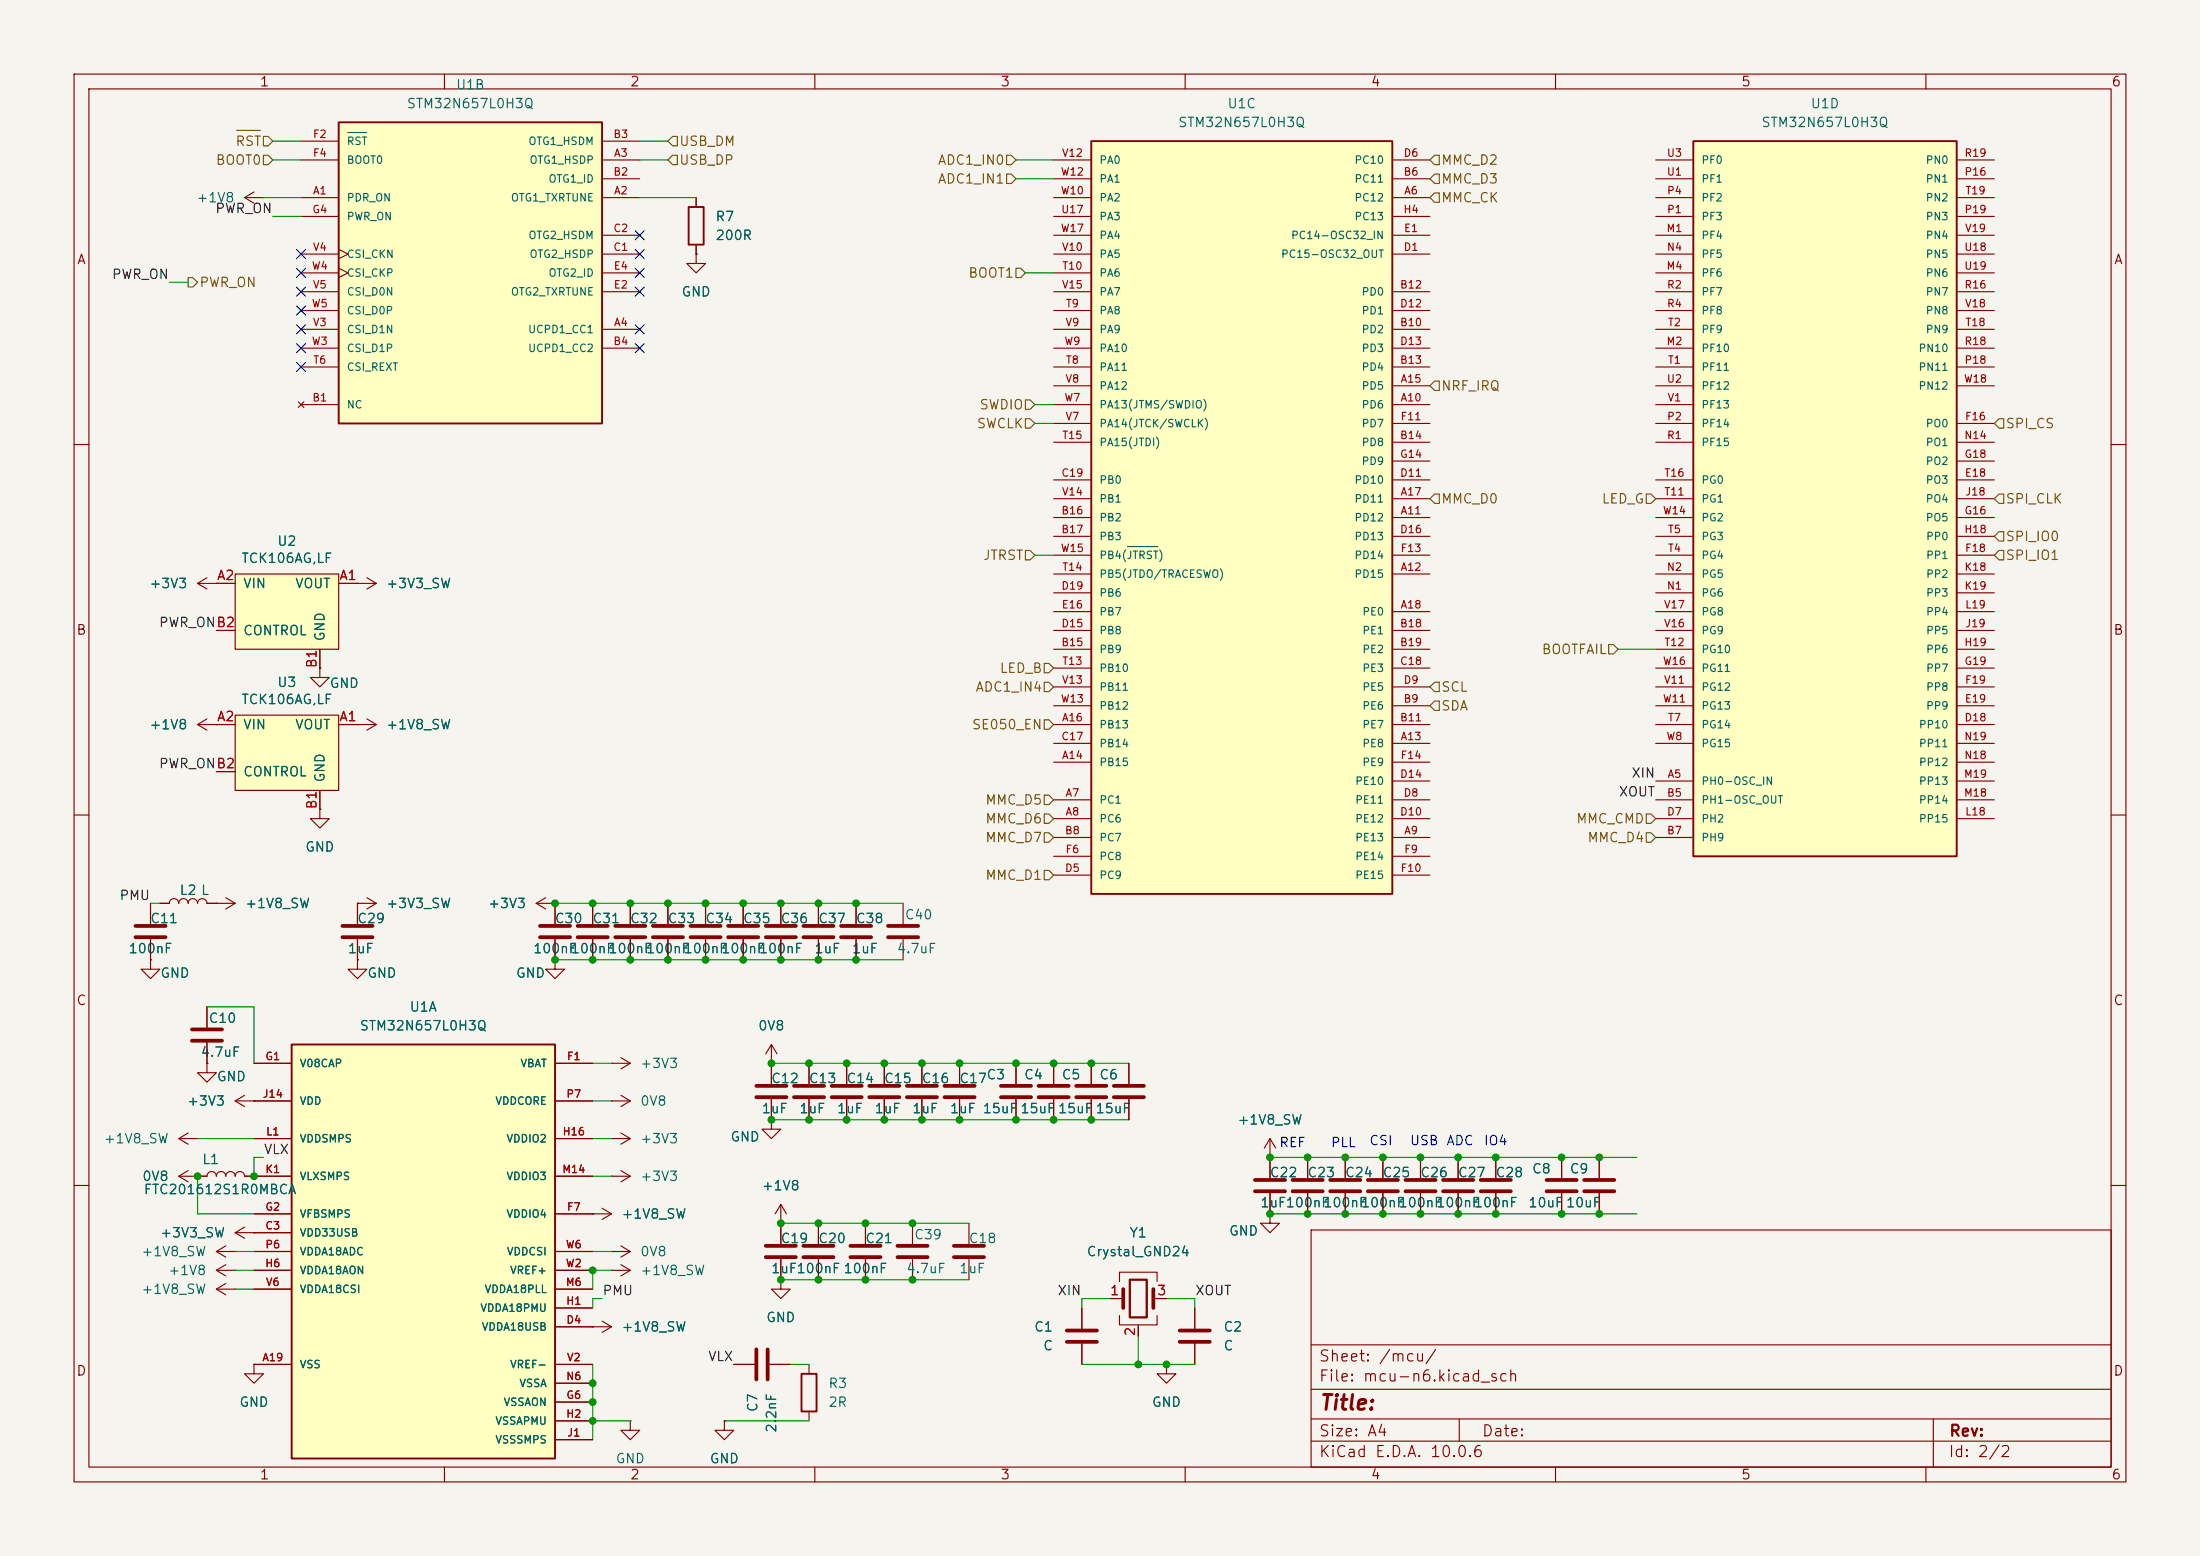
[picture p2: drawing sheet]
<svg xmlns="http://www.w3.org/2000/svg" width="297mm" height="210mm" viewBox="0 0 297 210" stroke-linecap="round" stroke-linejoin="round" font-family="sans-serif">
<path d="M0 0h297v210h-297z" fill="#f5f4ef" stroke="#f5f4ef" stroke-width=".14"/>
<g fill="none" stroke="#840000" stroke-width=".15">
<path d="M10 10h277v190h-277zM12 12h273v186h-273zM60 10v2M110 10v2M160 10v2M210 10v2M260 10v2M10 60h2M285 60h2M10 110h2M285 110h2M10 160h2"/>
<path d="M177 166h108v32h-108zM285 160h2M60 198v2M110 198v2M160 198v2M177 194.5h108M177 191.5h108M177 187.5h108M177 181.5h108M197 191.5v3M210 198v2M260 198v2"/>
<path d="M261 191.5v6.5"/>
</g>
<path d="M39.4 141h35.5v55.9h-35.5z" fill="#ffffc2"/>
<path d="M39.4 141h35.5v55.9h-35.5z" fill="none" stroke="#840000" stroke-width=".25"/>
<g fill="none" stroke="#840000" stroke-width=".15">
<path d="M80 121.9v2.8M80 126.7v2.8M85.1 121.9v2.8M85.1 126.7v2.8M90.2 121.9v2.8M90.2 126.7v2.8M24.1 153.7h2.6M24.1 153.7l1.3 .7M25.4 152.9l-1.3 .8M26.7 153.7h.1M34.3 143.5h5.1M34.3 153.7h5.1"/>
<path d="M34.3 148.6h5.1M34.3 158.8h5.1M74.9 143.5h5.1M74.9 153.7h5.1M74.9 148.6h5.1M74.9 158.8h5.1M82.5 153.7h.1M82.5 153.7h2.6M83.8 152.9l1.3 .8M85.1 153.7l-1.3 .7M215.9 156.2v2.8M34.3 166.4h5.1"/>
<path d="M34.3 163.8h5.1M34.3 171.5h5.1M34.3 174h5.1M34.3 168.9h5.1M74.9 179.1h5.1M74.9 163.8h5.1M74.9 176.5h5.1M74.9 171.5h5.1M74.9 174h5.1M74.9 168.9h5.1M82.5 168.9h.1M82.5 168.9h2.6"/>
<path d="M83.8 168.1l1.3 .8M85.1 168.9l-1.3 .8M215.9 161v2.8M34.3 184.2h5.1M74.9 184.2h5.1M74.9 189.2h5.1M74.9 191.8h5.1M74.9 194.3h5.1M74.9 186.7h5.1"/>
</g>
<path d="M78 125h4M78 126.5h4M83.1 125h4M83.1 126.5h4M88.1 125h4.1M88.1 126.5h4.1M213.9 159.3h4M213.9 160.8h4" fill="none" stroke="#840000" stroke-width=".51"/>
<path d="M228.6 19.1h35.6v96.5h-35.6z" fill="#ffffc2"/>
<path d="M228.6 19.1h35.6v96.5h-35.6zM93 27.9h2v5.1h-2z" fill="none" stroke="#840000" stroke-width=".25"/>
<g fill="none" stroke="#840000" stroke-width=".15">
<path d="M94 34.3v1.3h1.2l-1.2 1.2-1.3-1.2h1.3M94 34.3h.1M94 26.7v1.2M94 33v1.3M223.5 31.8h5.1M223.5 36.8h5.1M223.5 34.3h5.1M223.5 29.2h5.1M223.5 26.7h5.1M223.5 24.1h5.1M223.5 39.4h5.1M223.5 21.6h5.1"/>
<path d="M264.2 31.8h5M264.2 36.8h5M264.2 34.3h5M264.2 29.2h5M264.2 26.7h5M264.2 24.1h5M264.2 39.4h5M264.2 21.6h5M223.5 57.2h5.1M223.5 47h5.1M223.5 59.7h5.1M223.5 49.5h5.1"/>
<path d="M223.5 41.9h5.1M223.5 44.5h5.1M223.5 52.1h5.1M223.5 54.6h5.1M264.2 57.2h5M264.2 47h5M264.2 59.7h5M264.2 49.5h5M264.2 41.9h5M264.2 44.5h5M264.2 52.1h5M223.5 64.8h5.1"/>
<path d="M223.5 74.9h5.1M223.5 69.9h5.1M223.5 72.4h5.1M223.5 67.3h5.1M223.5 77.5h5.1M264.2 64.8h5M264.2 74.9h5M264.2 69.9h5M264.2 62.2h5M264.2 72.4h5M264.2 67.3h5M264.2 77.5h5"/>
<path d="M223.5 97.8h5.1M223.5 95.3h5.1M223.5 92.7h5.1M223.5 90.2h5.1M223.5 87.6h5.1M223.5 85.1h5.1M223.5 80h5.1M223.5 82.6h5.1M264.2 97.8h5M264.2 95.3h5M264.2 92.7h5M264.2 90.2h5"/>
<path d="M264.2 87.6h5M264.2 85.1h5M264.2 80h5M264.2 82.6h5M223.5 105.4h5.1M223.5 108h5.1M223.5 113h5.1M223.5 110.5h5.1M223.5 100.3h5.1M264.2 105.4h5M264.2 108h5M264.2 110.5h5"/>
<path d="M264.2 102.9h5M264.2 100.3h5M21.6 121.9h1.3a.64 .64 0 0 1 .6-.6 .64 .64 0 0 1 .6 .6 .64 .64 0 0 1 .7-.6 .64 .64 0 0 1 .6 .6 .64 .64 0 0 1 .6-.6 .64 .64 0 0 1 .7 .6 .64 .64 0 0 1 .6-.6 .64 .64 0 0 1 .6 .6h1.3M27.9 135.9v2.8M72.4 121.9h2.5M72.4 121.9l1.3 .8M73.7 121.2l-1.3 .7M74.9 121.9h.1M95.2 121.9v2.8M95.2 126.7v2.8M100.3 121.9v2.8M100.3 126.7v2.8"/>
<path d="M105.4 121.9v2.8M105.4 126.7v2.8M110.5 121.9v2.8M110.5 126.7v2.8M115.6 121.9v2.8M115.6 126.7v2.8M24.1 158.8h3.8a.64 .64 0 0 1 .7-.7 .64 .64 0 0 1 .6 .7 .64 .64 0 0 1 .6-.7 .64 .64 0 0 1 .7 .7 .64 .64 0 0 1 .6-.7 .64 .64 0 0 1 .6 .7 .64 .64 0 0 1 .7-.7 .64 .64 0 0 1 .6 .7h1.3M24.1 158.8l1.3 .7M25.4 158l-1.3 .8M26.7 158.8h.1M27.9 143.5v1.3h1.3l-1.3 1.3-1.2-1.3h1.2M27.9 143.5h.1"/>
<path d="M27.9 140.7v2.8M82.5 158.8h.1M82.5 158.8h2.6M83.8 158l1.3 .8M85.1 158.8l-1.3 .7M104.1 143.5h.1M104.1 141v5.3M104.1 148.3v2.8M104.1 141l-.7 1.2M104.1 141l.8 1.2M109.2 143.5v2.8M109.2 148.3v2.8"/>
<path d="M114.3 143.5v2.8M114.3 148.3v2.8M119.4 143.5v2.8M119.4 148.3v2.8M124.5 143.5v2.8M124.5 148.3v2.8M129.5 143.5v2.8M129.5 148.3v2.8M137.2 143.5v2.8M137.2 148.3v2.8M147.3 143.5v2.8M147.3 148.3v2.8"/>
<path d="M152.4 143.5v2.8M152.4 148.3v2.8M201.9 156.2v2.8M210.8 156.2v2.8M31.7 166.4l1.3 .7M31.7 166.4h2.6M33 165.6l-1.3 .8M34.3 166.4h.1M80 163.8h.1M80 179.1h.1M80 163.8h2.5M80 179.1h2.5"/>
<path d="M81.3 163.1l1.2 .7M81.3 178.3l1.2 .8M82.5 163.8l-1.2 .8M82.5 179.1l-1.2 .7M123.2 165.1v2.8M123.2 169.9v2.8M130.8 165.1v2.8M130.8 169.9v2.8M146 176.5v2.8M149.9 175.3h1.7M151.1 173v-1.3h5.1v1.3M151.1 177.5v1.3h5.1v-1.3"/>
<path d="M153.7 178.8v1.5M155.7 175.3h1.8M201.9 161v2.8M210.8 161v2.8M85.1 191.8v1.2h1.3l-1.3 1.3-1.3-1.3h1.3M85.1 191.8h.1M146 181.4v2.8M157.5 184.2v1.2h1.2l-1.2 1.3-1.3-1.3h1.3M157.5 184.2h.1"/>
</g>
<g fill="none" stroke="#840000" stroke-width=".51">
<path d="M25.9 138.9h4.1M93.2 125h4.1M93.2 126.5h4.1M98.3 125h4.1M98.3 126.5h4.1M103.4 125h4M103.4 126.5h4M108.5 125h4M108.5 126.5h4M113.5 125h4.1M113.5 126.5h4.1M25.9 140.5h4.1"/>
<path d="M102.1 146.6h4.1M102.1 148.1h4.1M107.2 146.6h4.1M107.2 148.1h4.1M112.3 146.6h4M112.3 148.1h4M117.3 146.6h4.1M117.3 148.1h4.1M122.4 146.6h4.1M122.4 148.1h4.1M127.5 146.6h4.1M127.5 148.1h4.1"/>
<path d="M135.1 146.6h4.1M135.1 148.1h4.1M145.3 146.6h4.1M145.3 148.1h4.1M150.4 146.6h4M150.4 148.1h4M199.9 159.3h4.1M208.8 159.3h4.1M121.2 168.1h4M121.2 169.7h4M128.8 168.1h4M128.8 169.7h4"/>
<path d="M144 179.6h4.1M151.6 174v2.5M155.7 174v2.5M199.9 160.8h4.1M208.8 160.8h4.1M144 181.1h4.1"/>
</g>
<path d="M152.5 172.7h2.3v5.1h-2.3z" fill="none" stroke="#840000" stroke-width=".3"/>
<path d="M31.7 96.5h14v10.2h-14z" fill="#ffffc2"/>
<g fill="none" stroke="#840000" stroke-width=".15">
<path d="M26.7 78.7l1.2 .8M26.7 78.7h2.5M27.9 78l-1.2 .7M29.2 78.7h.1M26.7 97.8h5M26.7 97.8l1.2 .8M27.9 97l-1.2 .8M29.2 97.8h.1M31.7 96.5h14v10.2h-14zM45.7 97.8h5.1M48.3 97.8h.1M49.5 97l1.3 .8"/>
<path d="M50.8 97.8l-1.3 .8M29.2 104.1h2.5M43.2 109.2v1.3h1.2l-1.2 1.3-1.3-1.3h1.3M43.2 109.2h.1M43.2 106.7v2.5M161.3 176.5v2.8M161.3 181.4v2.8"/>
</g>
<path d="M159.3 179.6h4M159.3 181.1h4" fill="none" stroke="#840000" stroke-width=".51"/>
<path d="M31.7 77.5h14v10.1h-14z" fill="#ffffc2"/>
<g fill="none" stroke="#840000" stroke-width=".15">
<path d="M29.2 78.7h2.5M31.7 77.5h14v10.1h-14zM45.7 78.7h5.1M48.3 78.7h.1M49.5 78l1.3 .7M50.8 78.7l-1.3 .8M29.2 85.1h2.5M43.2 90.2v1.2h1.2l-1.2 1.3-1.3-1.3h1.3M43.2 90.2h.1M43.2 87.6v2.6M74.9 129.5v1.3h-1.2l1.2 1.3 1.3-1.3h-1.3M74.9 129.5h.1"/>
<path d="M74.9 121.9v2.8M74.9 126.7v2.8"/>
</g>
<path d="M72.9 125h4.1M72.9 126.5h4.1" fill="none" stroke="#840000" stroke-width=".51"/>
<path d="M45.7 16.5h35.6v40.7h-35.6z" fill="#ffffc2"/>
<path d="M45.7 16.5h35.6v40.7h-35.6zM108.2 185.4h2v5.1h-2z" fill="none" stroke="#840000" stroke-width=".25"/>
<g fill="none" stroke="#840000" stroke-width=".15">
<path d="M40.6 19.1h5.1M81.3 19.1h5.1M33 26.7h2.6M33 26.7l1.3 .7M34.3 25.9l-1.3 .8M35.6 26.7h.1M40.6 26.7h5.1M40.6 21.6h5.1M40.6 34.3h5.1M40.6 39.4h5.1M40.6 36.8h5.1M40.6 29.2h5.1"/>
<path d="M45.7 33.7l1.3 .6-1.3 .6M45.7 36.2l1.3 .6-1.3 .7M81.3 26.7h5.1M81.3 21.6h5.1M81.3 24.1h5.1M81.3 34.3h5.1M81.3 31.8h5.1M81.3 39.4h5.1M81.3 36.8h5.1M40.3 54.2l.7 .8M40.6 44.5h5.1M40.6 54.6h5.1"/>
<path d="M40.6 47h5.1M40.6 49.5h5.1M40.6 41.9h5.1M41 54.2l-.7 .8M81.3 44.5h5.1M81.3 47h5.1M20.3 129.5v1.3h1.3l-1.3 1.3-1.3-1.3h1.3M20.3 129.5h.1M20.3 121.9v2.8M20.3 126.7v2.8M29.2 121.9h.1M29.2 121.9h2.5"/>
<path d="M30.5 121.2l1.2 .7M31.7 121.9l-1.2 .8M48.3 129.5v1.3h1.2l-1.2 1.3-1.3-1.3h1.3M48.3 129.5h.1M48.3 121.9h.1M48.3 121.9h2.5M48.3 121.9v2.8M48.3 126.7v2.8M49.5 121.2l1.3 .7M50.8 121.9l-1.3 .8M121.9 121.9v2.8M121.9 126.7v2.8"/>
<path d="M31.7 148.6h2.6M31.7 148.6l1.3 .8M33 147.8l-1.3 .8M34.3 148.6h.1M82.5 143.5h.1M82.5 148.6h.1M82.5 143.5h2.6M82.5 148.6h2.6M83.8 142.7l1.3 .8M83.8 147.8l1.3 .8M85.1 143.5l-1.3 .8M85.1 148.6l-1.3 .8"/>
<path d="M104.1 151.1v1.3h1.3l-1.3 1.3-1.2-1.3h1.2M104.1 151.1h.1M142.2 143.5v2.8M142.2 148.3v2.8M171.4 156.2h.1M171.4 153.7l-.7 1.2M171.4 153.7l.8 1.2M171.4 153.7v5.3M176.5 156.2v2.8M181.6 156.2v2.8M186.7 156.2v2.8M191.8 156.2v2.8"/>
<path d="M196.8 156.2v2.8M29.2 171.5h2.5M29.2 171.5l1.3 .7M29.2 174l1.3 .8M29.2 174h2.5M29.2 168.9l1.3 .8M29.2 168.9h2.5M30.5 170.7l-1.3 .8M30.5 173.2l-1.3 .8M30.5 168.1l-1.3 .8M31.7 171.5h.1M31.7 174h.1"/>
<path d="M31.7 168.9h.1M82.5 171.5h.1M82.5 171.5h2.6M83.8 170.7l1.3 .8M85.1 171.5l-1.3 .7M105.4 165.1h.1M105.4 172.7v1.3h1.3l-1.3 1.3-1.3-1.3h1.3M105.4 172.7h.1M105.4 162.6v5.3M105.4 169.9v2.8M105.4 162.6l-.8 1.2M105.4 162.6l.8 1.2"/>
<path d="M110.5 165.1v2.8M110.5 169.9v2.8M116.8 165.1v2.8M116.8 169.9v2.8M171.4 163.8v1.3h1.3l-1.3 1.3-1.2-1.3h1.2M171.4 163.8h.1M171.4 161v2.8M176.5 161v2.8M181.6 161v2.8M186.7 161v2.8M191.8 161v2.8M196.8 161v2.8"/>
<path d="M34.3 184.2v1.2h1.3l-1.3 1.3-1.3-1.3h1.3M34.3 184.2h.1M97.8 191.8v1.2h1.3l-1.3 1.3-1.3-1.3h1.3M97.8 191.8h.1M99.1 184.2h2.8M103.9 184.2h2.8M109.2 184.2v1.2M109.2 190.5v1.3"/>
</g>
<path d="M46.9 17.9h2.6" fill="none" stroke="#006464" stroke-width=".15"/>
<g fill="none" stroke="#840000" stroke-width=".51">
<path d="M18.3 125h4.1M18.3 126.5h4.1M46.2 125h4.1M46.2 126.5h4.1M119.9 125h4.1M119.9 126.5h4.1M140.2 146.6h4.1M140.2 148.1h4.1M169.4 159.3h4.1M174.5 159.3h4.1M179.6 159.3h4M184.7 159.3h4"/>
<path d="M189.7 159.3h4.1M194.8 159.3h4.1M103.4 168.1h4M103.4 169.7h4M108.5 168.1h4M108.5 169.7h4M114.8 168.1h4.1M114.8 169.7h4.1M169.4 160.8h4.1M174.5 160.8h4.1M179.6 160.8h4M184.7 160.8h4"/>
<path d="M189.7 160.8h4.1M194.8 160.8h4.1M102.1 182.1v4.1M103.6 182.1v4.1"/>
</g>
<path d="M147.3 19.1h40.7v101.6h-40.7z" fill="#ffffc2"/>
<path d="M147.3 19.1h40.7v101.6h-40.7z" fill="none" stroke="#840000" stroke-width=".25"/>
<g fill="none" stroke="#840000" stroke-width=".15">
<path d="M94 34.3h.1M94 26.7v1.2M94 33v1.3M142.2 26.7h5.1M142.2 24.1h5.1M142.2 39.4h5.1M142.2 34.3h5.1M142.2 21.6h5.1M142.2 31.8h5.1M142.2 29.2h5.1M142.2 36.8h5.1M188 26.7h5"/>
<path d="M188 24.1h5M188 39.4h5M188 34.3h5M188 21.6h5M188 31.8h5M188 29.2h5M142.2 54.6h5.1M142.2 52.1h5.1M142.2 44.5h5.1M142.2 49.5h5.1M142.2 59.7h5.1M142.2 41.9h5.1"/>
<path d="M142.2 47h5.1M142.2 57.2h5.1M188 54.6h5M188 52.1h5M188 44.5h5M188 49.5h5M188 59.7h5M188 41.9h5M188 47h5M188 57.2h5M29.2 78.7h.1M29.2 78.7h2.5"/>
<path d="M45.7 78.7h2.6M48.3 78.7h.1M142.2 69.9h5.1M142.2 77.5h5.1M142.2 67.3h5.1M142.2 72.4h5.1M142.2 64.8h5.1M142.2 74.9h5.1M188 69.9h5M188 77.5h5M188 67.3h5M188 72.4h5"/>
<path d="M188 64.8h5M188 74.9h5M188 62.2h5M29.2 97.8h.1M29.2 97.8h2.5M29.2 85.1h2.5M43.2 90.2h.1M43.2 87.6v2.6M45.7 97.8h2.6M48.3 97.8h.1M142.2 97.8h5.1M142.2 82.6h5.1"/>
<path d="M142.2 95.3h5.1M142.2 87.6h5.1M142.2 85.1h5.1M142.2 90.2h5.1M142.2 92.7h5.1M142.2 80h5.1M188 97.8h5M188 82.6h5M188 95.3h5M188 87.6h5M188 85.1h5M188 90.2h5"/>
<path d="M188 92.7h5M29.2 104.1h2.5M43.2 109.2h.1M43.2 106.7v2.5M142.2 108h5.1M142.2 110.5h5.1M142.2 113h5.1M142.2 100.3h5.1M142.2 102.9h5.1M142.2 118.1h5.1M142.2 115.6h5.1M188 108h5"/>
<path d="M188 110.5h5M188 113h5M188 100.3h5M188 102.9h5M188 118.1h5M188 105.4h5M188 115.6h5M20.3 129.5h.1M20.3 121.9v2.8M20.3 126.7v2.8M21.6 121.9h1.3M27.9 121.9h1.3"/>
<path d="M27.9 135.9v2.8M29.2 121.9h.1M48.3 129.5h.1M48.3 121.9h.1M48.3 121.9v2.8M48.3 126.7v2.8M74.9 129.5h.1M74.9 121.9h.1M74.9 121.9v2.8M74.9 126.7v2.8M80 121.9v2.8M80 126.7v2.8"/>
<path d="M85.1 121.9v2.8M85.1 126.7v2.8M90.2 121.9v2.8M90.2 126.7v2.8M95.2 121.9v2.8M95.2 126.7v2.8M100.3 121.9v2.8M100.3 126.7v2.8M105.4 121.9v2.8M105.4 126.7v2.8M110.5 121.9v2.8M110.5 126.7v2.8"/>
<path d="M115.6 121.9v2.8M115.6 126.7v2.8M26.7 158.8h.1M26.7 158.8h1.2M27.9 143.5h.1M27.9 140.7v2.8M33 158.8h6.4M34.3 148.6h.1M34.3 143.5h5.1M34.3 153.7h5.1M34.3 148.6h5.1M74.9 158.8h5.1"/>
<path d="M74.9 143.5h5.1M74.9 153.7h5.1M74.9 148.6h5.1M104.1 143.5h.1M104.1 151.1h.1M104.1 143.5v2.8M104.1 148.3v2.8M109.2 143.5v2.8M109.2 148.3v2.8M114.3 143.5v2.8M114.3 148.3v2.8M119.4 143.5v2.8"/>
<path d="M119.4 148.3v2.8M124.5 143.5v2.8M124.5 148.3v2.8M129.5 143.5v2.8M129.5 148.3v2.8M137.2 143.5v2.8M137.2 148.3v2.8M142.2 143.5v2.8M142.2 148.3v2.8M147.3 143.5v2.8M147.3 148.3v2.8M152.4 143.5v2.8"/>
<path d="M152.4 148.3v2.8M171.4 156.2h.1M171.4 156.2v2.8M176.5 156.2v2.8M181.6 156.2v2.8M186.7 156.2v2.8M191.8 156.2v2.8M196.8 156.2v2.8M201.9 156.2v2.8M210.8 156.2v2.8M215.9 156.2v2.8M34.3 166.4h.1"/>
<path d="M34.3 166.4h5.1M34.3 163.8h5.1M34.3 171.5h5.1M34.3 174h5.1M34.3 168.9h5.1M74.9 179.1h5.1M74.9 163.8h5.1M74.9 176.5h5.1M74.9 171.5h5.1M74.9 174h5.1M74.9 168.9h5.1M80 163.8h.1"/>
<path d="M80 179.1h.1M105.4 165.1h.1M105.4 172.7h.1M105.4 165.1v2.8M105.4 169.9v2.8M110.5 165.1v2.8M110.5 169.9v2.8M116.8 165.1v2.8M116.8 169.9v2.8M146 176.5v2.8M149.9 175.3h1.2M153.7 179.1v1.2"/>
<path d="M156.2 175.3h1.3M161.3 176.5v2.8M171.4 163.8h.1M171.4 161v2.8M176.5 161v2.8M181.6 161v2.8M186.7 161v2.8M191.8 161v2.8M196.8 161v2.8M201.9 161v2.8M210.8 161v2.8M215.9 161v2.8"/>
<path d="M34.3 184.2h.1M34.3 184.2h5.1M74.9 184.2h5.1M74.9 189.2h5.1M74.9 191.8h5.1M74.9 194.3h5.1M74.9 186.7h5.1M97.8 191.8h.1M99.1 184.2h2.8M103.9 184.2h2.8M146 181.4v2.8M157.5 184.2h.1"/>
<path d="M161.3 181.4v2.8"/>
</g>
<path d="M152.2 73.8h4.1" fill="none" stroke="#006464" stroke-width=".15"/>
<g fill="none" stroke="#725600" stroke-width=".15">
<path d="M31.9 17.6h3.2M35.6 18.4h.6l.6 .7-.6 .6h-.6zM90.2 19.1l.6-.7h.6v1.3h-.6zM25.4 37.5h.6l.7 .6-.7 .6h-.6zM35.6 21h.6l.6 .6-.6 .6h-.6zM90.2 21.6l.6-.6h.6v1.2h-.6zM135.9 23.5h.6l.7 .6-.7 .7h-.6zM135.9 21h.6l.7 .6-.7 .6h-.6zM137.2 36.2h.6l.6 .6-.6 .7h-.6zM193.7 21h.6v1.2h-.6l-.7-.6zM193.7 26h.6v1.3h-.6l-.7-.6zM193.7 23.5h.6v1.3h-.6l-.7-.7z"/>
<path d="M138.4 54h.7l.6 .6-.6 .6h-.7zM138.4 56.5h.7l.6 .7-.6 .6h-.7zM193.7 51.4h.6v1.3h-.6l-.7-.6zM269.2 57.2l.7-.7h.6v1.3h-.6zM138.4 74.3h.7l.6 .6-.6 .7h-.7zM193.7 66.7h.6v1.2h-.6l-.7-.6zM222.2 66.7h.7l.6 .6-.6 .6h-.7zM269.2 67.3l.7-.6h.6v1.2h-.6zM269.9 74.3h.6v1.3h-.6l-.7-.7zM269.9 71.8h.6v1.2h-.6l-.7-.6zM141 97.2h.6l.6 .6-.6 .6h-.6zM141 92.1h.6l.6 .6-.6 .6h-.6z"/>
<path d="M141 89.5h.6l.6 .7-.6 .6h-.6zM193.7 92.1h.6v1.2h-.6l-.7-.6zM193.7 94.6h.6v1.3h-.6l-.7-.6zM217.2 87h.6l.6 .6-.6 .7h-.6zM141 107.3h.6l.6 .7-.6 .6h-.6zM141 109.9h.6l.6 .6-.6 .6h-.6zM141 112.4h.6l.6 .6-.6 .7h-.6zM141 117.5h.6l.6 .6-.6 .6h-.6zM222.2 112.4h.7l.6 .6-.6 .7h-.7zM222.2 109.9h.7l.6 .6-.6 .6h-.7z"/>
</g>
<g fill="none" stroke="#009600" stroke-width=".15">
<path d="M36.8 19.1h3.8M86.4 19.1h3.8M22.9 38.1h2.5M35.6 26.7h5M36.8 29.2h3.8M36.8 21.6h3.8M86.4 26.7h7.6M86.4 21.6h3.8M137.2 21.6h5M137.2 24.1h5M138.4 36.8h3.8M139.7 57.2h2.5"/>
<path d="M139.7 54.6h2.5M139.7 74.9h2.5M218.4 87.6h5.1M20.3 121.9h1.3M27.9 135.9h6.4v7.6M74.9 121.9h47M74.9 129.5h47M26.7 153.7h7.6M26.7 158.8v5h7.6M35.6 156.2h-1.3v2.6M80 153.7h2.5M80 143.5h2.5"/>
<path d="M80 148.6h2.5M80 158.8h2.5M104.1 151.1h48.3M104.1 143.5h48.3M171.4 156.2h49.6M31.7 174h2.6M31.7 171.5h2.6M31.7 168.9h2.6M80 168.9h2.5M81.3 175.3h-1.3v1.2M82.5 171.5h-2.5v2.5M105.4 172.7h25.4"/>
<path d="M105.4 165.1h25.4M149.9 175.3h-3.9v1.2M157.5 175.3h3.8v1.2M171.4 163.8h49.6M80 191.8h5.1M80 184.2v10.1M97.8 191.8h11.4M106.7 184.2h2.5M146 184.2h15.3M153.7 180.3v3.9"/>
</g>
<g fill="none" stroke="#000084" stroke-width=".15">
<path d="M40 38.8l1.2 1.2M40 33.7l1.2 1.2M40 36.2l1.2 1.2M41.2 38.8l-1.2 1.2M41.2 33.7l-1.2 1.2M41.2 36.2l-1.2 1.2M85.8 38.8l1.2 1.2M85.8 31.1l1.2 1.3M85.8 33.7l1.2 1.2M85.8 36.2l1.2 1.2M87 38.8l-1.2 1.2M87 31.1l-1.2 1.3"/>
<path d="M87 33.7l-1.2 1.2M87 36.2l-1.2 1.2M40 46.4l1.2 1.2M40 43.8l1.2 1.3M40 41.3l1.2 1.2M40 48.9l1.2 1.2M41.2 46.4l-1.2 1.2M41.2 43.8l-1.2 1.3M41.2 41.3l-1.2 1.2M41.2 48.9l-1.2 1.2M85.8 46.4l1.2 1.2M85.8 43.8l1.2 1.3"/>
<path d="M87 46.4l-1.2 1.2M87 43.8l-1.2 1.3"/>
</g>
<g fill="#009600" stroke="#009600" stroke-width=".14">
<circle cx="196.8" cy="156.2" r=".46"/>
<circle cx="191.8" cy="156.2" r=".46"/>
<circle cx="181.6" cy="156.2" r=".46"/>
<circle cx="201.9" cy="163.8" r=".46"/>
<circle cx="201.9" cy="156.2" r=".46"/>
<circle cx="191.8" cy="163.8" r=".46"/>
<circle cx="186.7" cy="156.2" r=".46"/>
<circle cx="186.7" cy="163.8" r=".46"/>
<circle cx="196.8" cy="163.8" r=".46"/>
<circle cx="171.4" cy="156.2" r=".46"/>
<circle cx="176.5" cy="156.2" r=".46"/>
<circle cx="74.9" cy="121.9" r=".46"/>
<circle cx="95.2" cy="129.5" r=".46"/>
<circle cx="74.9" cy="129.5" r=".46"/>
<circle cx="95.2" cy="121.9" r=".46"/>
<circle cx="90.2" cy="121.9" r=".46"/>
<circle cx="115.6" cy="129.5" r=".46"/>
<circle cx="110.5" cy="121.9" r=".46"/>
<circle cx="110.5" cy="129.5" r=".46"/>
<circle cx="100.3" cy="129.5" r=".46"/>
<circle cx="100.3" cy="121.9" r=".46"/>
<circle cx="105.4" cy="121.9" r=".46"/>
<circle cx="105.4" cy="129.5" r=".46"/>
<circle cx="115.6" cy="121.9" r=".46"/>
<circle cx="147.3" cy="143.5" r=".46"/>
<circle cx="142.2" cy="143.5" r=".46"/>
<circle cx="137.2" cy="143.5" r=".46"/>
<circle cx="171.4" cy="163.8" r=".46"/>
<circle cx="176.5" cy="163.8" r=".46"/>
<circle cx="181.6" cy="163.8" r=".46"/>
<circle cx="137.2" cy="151.1" r=".46"/>
<circle cx="129.5" cy="143.5" r=".46"/>
<circle cx="142.2" cy="151.1" r=".46"/>
<circle cx="147.3" cy="151.1" r=".46"/>
<circle cx="129.5" cy="151.1" r=".46"/>
<circle cx="157.5" cy="184.2" r=".46"/>
<circle cx="153.7" cy="184.2" r=".46"/>
<circle cx="210.8" cy="156.2" r=".46"/>
<circle cx="215.9" cy="156.2" r=".46"/>
<circle cx="210.8" cy="163.8" r=".46"/>
<circle cx="215.9" cy="163.8" r=".46"/>
<circle cx="90.2" cy="129.5" r=".46"/>
<circle cx="85.1" cy="129.5" r=".46"/>
<circle cx="80" cy="129.5" r=".46"/>
<circle cx="124.5" cy="151.1" r=".46"/>
<circle cx="119.4" cy="151.1" r=".46"/>
<circle cx="124.5" cy="143.5" r=".46"/>
<circle cx="104.1" cy="143.5" r=".46"/>
<circle cx="119.4" cy="143.5" r=".46"/>
<circle cx="114.3" cy="151.1" r=".46"/>
<circle cx="114.3" cy="143.5" r=".46"/>
<circle cx="80" cy="121.9" r=".46"/>
<circle cx="85.1" cy="121.9" r=".46"/>
<circle cx="34.3" cy="158.8" r=".46"/>
<circle cx="80" cy="186.7" r=".46"/>
<circle cx="80" cy="189.2" r=".46"/>
<circle cx="80" cy="191.8" r=".46"/>
<circle cx="80" cy="171.5" r=".46"/>
<circle cx="26.7" cy="158.8" r=".46"/>
<circle cx="109.2" cy="151.1" r=".46"/>
<circle cx="109.2" cy="143.5" r=".46"/>
<circle cx="104.1" cy="151.1" r=".46"/>
<circle cx="123.2" cy="165.1" r=".46"/>
<circle cx="123.2" cy="172.7" r=".46"/>
<circle cx="105.4" cy="165.1" r=".46"/>
<circle cx="110.5" cy="165.1" r=".46"/>
<circle cx="110.5" cy="172.7" r=".46"/>
<circle cx="105.4" cy="172.7" r=".46"/>
<circle cx="116.8" cy="165.1" r=".46"/>
<circle cx="116.8" cy="172.7" r=".46"/>
</g>
<text font-size="2" fill="#840000" x="178" y="190.8">Title:</text>
<g font-size="1.5" fill="#840000">
<text x="178" y="184.1">Sheet: /mcu/</text>
<text x="178" y="186.8">File: mcu-n6.kicad_sch</text>
<text x="178" y="197">KiCad E.D.A. 10.0.6</text>
<text x="178" y="194.2">Size: A4</text>
<text x="200" y="194.2">Date:</text>
<text x="263" y="197">Id: 2/2</text>
<text x="263" y="194.2">Rev:</text>
</g>
<g font-size="1.3" fill="#840000">
<text x="35" y="12">1</text>
<text x="85" y="12">2</text>
<text x="135" y="12">3</text>
<text x="185" y="12">4</text>
<text x="235" y="12">5</text>
<text x="285" y="12">6</text>
<text x="10.3" y="36">A</text>
<text x="285.3" y="36">A</text>
<text x="10.2" y="86">B</text>
<text x="285.2" y="86">B</text>
<text x="10.2" y="136">C</text>
<text x="285.2" y="136">C</text>
<text x="10.2" y="186">D</text>
<text x="285.2" y="186">D</text>
<text x="35" y="200">1</text>
<text x="85" y="200">2</text>
<text x="135" y="200">3</text>
<text x="185" y="200">4</text>
<text x="235" y="200">5</text>
<text x="285" y="200">6</text>
</g>
<g font-size="1.3" fill="#006464">
<text x="54.8" y="14.9">STM32N657L0H3Q</text>
<text x="61.5" y="12.4">U1B</text>
<text x="159" y="17.5">STM32N657L0H3Q</text>
<text x="165.6" y="14.9">U1C</text>
<text x="237.7" y="17.5">STM32N657L0H3Q</text>
<text x="244.3" y="14.9">U1D</text>
<text x="26.4" y="27.6">+1V8</text>
<text x="96.5" y="30.2">R7</text>
<text x="96.5" y="32.7">200R</text>
<text x="91.9" y="40.3">GND</text>
<text x="32.5" y="76.3">TCK106AG,LF</text>
<text x="37.3" y="74">U2</text>
<text x="20.1" y="79.7">+3V3</text>
<text x="32.7" y="79.7">VIN</text>
<text x="39.8" y="79.7">VOUT</text>
<text x="52.1" y="79.7">+3V3_SW</text>
<text x="32.7" y="86.1">CONTROL</text>
<text x="44.1" y="86.6" transform="rotate(-90 44.1 86.6)">GND</text>
<text x="32.5" y="95.4">TCK106AG,LF</text>
<text x="37.3" y="93">U3</text>
<text x="44.4" y="93.2">GND</text>
<text x="20.1" y="98.8">+1V8</text>
<text x="32.7" y="98.8">VIN</text>
<text x="39.8" y="98.8">VOUT</text>
<text x="52.1" y="98.8">+1V8_SW</text>
<text x="32.7" y="105.1">CONTROL</text>
<text x="44.1" y="105.7" transform="rotate(-90 44.1 105.7)">GND</text>
<text x="41.1" y="115.3">GND</text>
<text x="20.2" y="124.9">C11</text>
<text x="24.2" y="121.1">L2 L</text>
<text x="33" y="122.9">+1V8_SW</text>
<text x="48.1" y="124.9">C29</text>
<text x="52.1" y="122.9">+3V3_SW</text>
<text x="65.8" y="122.9">+3V3</text>
<text x="74.8" y="124.9">C30</text>
<text x="79.9" y="124.9">C31</text>
<text x="85" y="124.9">C32</text>
<text x="90.1" y="124.9">C33</text>
<text x="95.1" y="124.9">C34</text>
<text x="100.2" y="124.9">C35</text>
<text x="105.3" y="124.9">C36</text>
<text x="110.4" y="124.9">C37</text>
<text x="115.5" y="124.9">C38</text>
<text x="122.1" y="124.4">C40</text>
<text x="17.3" y="129">100nF</text>
<text x="46.9" y="129">1uF</text>
<text x="71.9" y="129">100nF</text>
<text x="77" y="129">100nF</text>
<text x="82" y="129">100nF</text>
<text x="87.1" y="129">100nF</text>
<text x="92.2" y="129">100nF</text>
<text x="97.3" y="129">100nF</text>
<text x="102.4" y="129">100nF</text>
<text x="109.9" y="129">1uF</text>
<text x="114.9" y="129">1uF</text>
<text x="121" y="129">4.7uF</text>
<text x="21.6" y="132.3">GND</text>
<text x="49.5" y="132.3">GND</text>
<text x="55.2" y="136.9">U1A</text>
<text x="69.6" y="132.3">GND</text>
<text x="27" y="142.9">4.7uF</text>
<text x="28.1" y="138.4">C10</text>
<text x="48.5" y="139.4">STM32N657L0H3Q</text>
<text x="102.3" y="139.4">0V8</text>
<text x="25.2" y="149.6">+3V3</text>
<text x="29.2" y="146.3">GND</text>
<text x="86.3" y="144.5">+3V3</text>
<text x="86.3" y="149.6">0V8</text>
<text x="104" y="146.5">C12</text>
<text x="109.1" y="146.5">C13</text>
<text x="114.2" y="146.5">C14</text>
<text x="119.3" y="146.5">C15</text>
<text x="124.3" y="146.5">C16</text>
<text x="129.4" y="146.5">C17</text>
<text x="133.1" y="146">C3</text>
<text x="138.2" y="146">C4</text>
<text x="143.2" y="146">C5</text>
<text x="148.3" y="146">C6</text>
<text x="13.9" y="154.6">+1V8_SW</text>
<text x="86.3" y="154.6">+3V3</text>
<text x="98.5" y="154.4">GND</text>
<text x="102.7" y="150.6">1uF</text>
<text x="107.8" y="150.6">1uF</text>
<text x="112.9" y="150.6">1uF</text>
<text x="118" y="150.6">1uF</text>
<text x="123.1" y="150.6">1uF</text>
<text x="128.1" y="150.6">1uF 15uF</text>
<text x="137.7" y="150.6">15uF</text>
<text x="142.7" y="150.6">15uF</text>
<text x="147.8" y="150.6">15uF</text>
<text x="167" y="152.1">+1V8_SW</text>
<text x="19.1" y="159.7">0V8</text>
<text x="19.3" y="161.5">FTC201612S1R0MBCA</text>
<text x="27.2" y="157.4">L1</text>
<text x="86.3" y="159.7">+3V3</text>
<text x="102.7" y="161">+1V8</text>
<text x="171.3" y="159.2">C22</text>
<text x="176.4" y="159.2">C23</text>
<text x="181.5" y="159.2">C24</text>
<text x="186.6" y="159.2">C25</text>
<text x="191.7" y="159.2">C26</text>
<text x="196.7" y="159.2">C27</text>
<text x="201.8" y="159.2">C28</text>
<text x="206.7" y="158.7">C8</text>
<text x="211.8" y="158.7">C9</text>
<text x="21.5" y="167.3">+3V3_SW</text>
<text x="83.8" y="164.8">+1V8_SW</text>
<text x="123.3" y="167.6">C39</text>
<text x="152.4" y="167.3">Y1</text>
<text x="165.8" y="167.1">GND</text>
<text x="170.1" y="163.3">1uF100nF</text>
<text x="178.6" y="163.3">100nF</text>
<text x="183.6" y="163.3">100nF</text>
<text x="188.7" y="163.3">100nF</text>
<text x="193.8" y="163.3">100nF</text>
<text x="198.9" y="163.3">100nF</text>
<text x="206.2" y="163.3">10uF</text>
<text x="211.3" y="163.3">10uF</text>
<text x="19" y="169.9">+1V8_SW</text>
<text x="22.6" y="172.4">+1V8</text>
<text x="86.3" y="169.9">0V8</text>
<text x="86.3" y="172.4">+1V8_SW</text>
<text x="104" y="172.2">1uF100nF 100nF</text>
<text x="105.3" y="168.1">C19</text>
<text x="110.4" y="168.1">C20</text>
<text x="116.7" y="168.1">C21</text>
<text x="122.3" y="172.2">4.7uF</text>
<text x="129.4" y="172.2">1uF</text>
<text x="130.7" y="168.1">C18</text>
<text x="146.6" y="169.9">Crystal_GND24</text>
<text x="19" y="175">+1V8_SW</text>
<text x="103.3" y="178.8">GND</text>
<text x="83.8" y="180">+1V8_SW</text>
<text x="139.5" y="180">C1</text>
<text x="140.7" y="182.6">C</text>
<text x="165.1" y="180">C2</text>
<text x="165.1" y="182.6">C</text>
<text x="32.2" y="190.2">GND</text>
<text x="102.6" y="190.7" transform="rotate(-90 102.6 190.7)">C7</text>
<text x="111.7" y="187.7">R3</text>
<text x="111.7" y="190.2">2R</text>
<text x="155.4" y="190.2">GND</text>
<text x="83" y="197.8">GND</text>
<text x="95.7" y="197.8">GND</text>
<text x="105.1" y="193.5" transform="rotate(-90 105.1 193.5)">2.2nF</text>
</g>
<g font-size="1.3" fill="#725600">
<text x="29" y="22.6">BOOT0</text>
<text x="31.7" y="20">RST</text>
<text x="91.6" y="20">USB_DM</text>
<text x="91.6" y="22.6">USB_DP</text>
<text x="126.5" y="22.6">ADC1_IN0</text>
<text x="194.5" y="22.6">MMC_D2</text>
<text x="126.5" y="25.1">ADC1_IN1</text>
<text x="194.5" y="27.6">MMC_CK</text>
<text x="194.5" y="25.1">MMC_D3</text>
<text x="26.8" y="39.1">PWR_ON</text>
<text x="130.6" y="37.8">BOOT1</text>
<text x="194.5" y="53">NRF_IRQ</text>
<text x="131.8" y="58.1">SWCLK</text>
<text x="132.1" y="55.6">SWDIO</text>
<text x="270.7" y="58.1">SPI_CS</text>
<text x="194.5" y="68.3">MMC_D0</text>
<text x="216.1" y="68.3">LED_G</text>
<text x="270.7" y="68.3">SPI_CLK</text>
<text x="132.6" y="75.9">JTRST</text>
<text x="270.7" y="75.9">SPI_IO1</text>
<text x="270.7" y="73.4">SPI_IO0</text>
<text x="208" y="88.6">BOOTFAIL</text>
<text x="131.6" y="93.7">ADC1_IN4</text>
<text x="134.9" y="91.1">LED_B</text>
<text x="194.5" y="93.7">SCL</text>
<text x="131.1" y="98.8">SE050_EN</text>
<text x="194.5" y="96.2">SDA</text>
<text x="132.9" y="108.9">MMC_D5</text>
<text x="132.9" y="111.5">MMC_D6</text>
<text x="132.9" y="114">MMC_D7</text>
<text x="212.7" y="111.5">MMC_CMD</text>
<text x="214.2" y="114">MMC_D4</text>
<text x="132.9" y="119.1">MMC_D1</text>
</g>
<g font-size="1.3" fill="#0f0f0f">
<text x="29" y="29.1">PWR_ON</text>
<text x="15" y="38">PWR_ON</text>
<text x="21.4" y="85">PWR_ONB2</text>
<text x="21.4" y="104">PWR_ONB2</text>
<text x="218.5" y="107.8">XOUT</text>
<text x="220.1" y="105.3">XIN</text>
<text x="16" y="121.8">PMU</text>
<text x="35.5" y="156.1">VLX</text>
<text x="81.3" y="175.1">PMU</text>
<text x="142.7" y="175.1">XIN</text>
<text x="161.3" y="175.1">XOUT</text>
<text x="95.5" y="184">VLX</text>
</g>
<g font-size="1.3" fill="#a90000">
<text x="29.2" y="78.6">A2</text>
<text x="45.7" y="78.6">A1</text>
<text x="29.1" y="85">B2</text>
<text x="43" y="90.3" transform="rotate(-90 43 90.3)">B1</text>
<text x="29.2" y="97.7">A2</text>
<text x="45.7" y="97.7">A1</text>
<text x="29.1" y="104">B2</text>
<text x="43" y="109.3" transform="rotate(-90 43 109.3)">B1</text>
<text x="149.8" y="175.1">1</text>
<text x="156.1" y="175.1">3</text>
<text x="153.5" y="180.4" transform="rotate(-90 153.5 180.4)">2</text>
</g>
<g font-size="1.3" fill="#0000c2">
<text x="172.6" y="155.1">REF</text>
<text x="179.6" y="155.1">PLL</text>
<text x="184.8" y="154.9">CSI</text>
<text x="190.2" y="154.9">USB</text>
<text x="195.2" y="154.9">ADC</text>
<text x="200.2" y="154.9">IO4</text>
</g>
<g font-size="1" fill="#a90000">
<text x="42.2" y="18.9">F2</text>
<text x="42.2" y="21.4">F4</text>
<text x="82.7" y="23.9">B2</text>
<text x="82.7" y="18.9">B3</text>
<text x="82.8" y="21.4">A3</text>
<text x="143.1" y="23.9">W12</text>
<text x="143.3" y="21.4">V12</text>
<text x="189.4" y="23.9">B6</text>
<text x="189.4" y="21.4">D6</text>
<text x="224.9" y="23.9">U1</text>
<text x="224.9" y="21.4">U3</text>
<text x="265.1" y="23.9">P16</text>
<text x="265.1" y="21.4">R19</text>
<text x="42.1" y="29">G4</text>
<text x="42.2" y="26.5">A1</text>
<text x="82.8" y="26.5">A2</text>
<text x="143.1" y="26.5">W10</text>
<text x="143.2" y="29">U17</text>
<text x="189.4" y="29">H4</text>
<text x="189.5" y="26.5">A6</text>
<text x="225" y="29">P1</text>
<text x="225" y="26.5">P4</text>
<text x="265.1" y="29">P19</text>
<text x="265.2" y="26.5">T19</text>
<text x="42.2" y="34.1">V4</text>
<text x="82.7" y="34.1">C1</text>
<text x="82.7" y="31.6">C2</text>
<text x="143.1" y="31.6">W17</text>
<text x="143.3" y="34.1">V10</text>
<text x="189.4" y="34.1">D1</text>
<text x="189.5" y="31.6">E1</text>
<text x="224.9" y="31.6">M1</text>
<text x="224.9" y="34.1">N4</text>
<text x="265.1" y="34.1">U18</text>
<text x="265.2" y="31.6">V19</text>
<text x="42" y="36.6">W4</text>
<text x="42" y="41.7">W5</text>
<text x="42.2" y="39.2">V5</text>
<text x="82.8" y="39.2">E2</text>
<text x="82.8" y="36.6">E4</text>
<text x="143.3" y="39.2">V15</text>
<text x="143.3" y="36.6">T10</text>
<text x="143.8" y="41.7">T9</text>
<text x="188.9" y="39.2">B12</text>
<text x="188.9" y="41.7">D12</text>
<text x="224.9" y="36.6">M4</text>
<text x="225" y="39.2">R2</text>
<text x="225" y="41.7">R4</text>
<text x="265.1" y="36.6">U19</text>
<text x="265.1" y="39.2">R16</text>
<text x="265.2" y="41.7">V18</text>
<text x="42" y="46.8">W3</text>
<text x="42.2" y="44.3">V3</text>
<text x="82.7" y="46.8">B4</text>
<text x="82.8" y="44.3">A4</text>
<text x="143.6" y="46.8">W9</text>
<text x="143.8" y="44.3">V9</text>
<text x="188.9" y="44.3">B10</text>
<text x="188.9" y="46.8">D13</text>
<text x="224.9" y="46.8">M2</text>
<text x="225.1" y="44.3">T2</text>
<text x="265.1" y="46.8">R18</text>
<text x="265.2" y="44.3">T18</text>
<text x="42.2" y="49.3">T6</text>
<text x="143.8" y="51.9">V8</text>
<text x="143.8" y="49.3">T8</text>
<text x="188.9" y="49.3">B13</text>
<text x="189" y="51.9">A15</text>
<text x="224.9" y="51.9">U2</text>
<text x="225.1" y="49.3">T1</text>
<text x="265.1" y="51.9">W18</text>
<text x="265.1" y="49.3">P18</text>
<text x="42.1" y="54.4">B1</text>
<text x="143.3" y="59.5">T15</text>
<text x="143.6" y="54.4">W7</text>
<text x="143.8" y="57">V7</text>
<text x="188.9" y="59.5">B14</text>
<text x="189" y="54.4">A10</text>
<text x="189" y="57">F11</text>
<text x="225" y="57">P2</text>
<text x="225" y="59.5">R1</text>
<text x="225" y="54.4">V1</text>
<text x="265.1" y="59.5">N14</text>
<text x="265.2" y="57">F16</text>
<text x="143.2" y="64.6">C19</text>
<text x="188.9" y="64.6">D11</text>
<text x="188.9" y="62">G14</text>
<text x="224.6" y="64.6">T16</text>
<text x="265.1" y="62">G18</text>
<text x="265.2" y="64.6">E18</text>
<text x="143.2" y="69.7">B16</text>
<text x="143.3" y="67.1">V14</text>
<text x="189" y="69.7">A11</text>
<text x="189" y="67.1">A17</text>
<text x="224.4" y="69.7">W14</text>
<text x="224.6" y="67.1">T11</text>
<text x="265.1" y="69.7">G16</text>
<text x="265.2" y="67.1">J18</text>
<text x="143.1" y="74.7">W15</text>
<text x="143.2" y="72.2">B17</text>
<text x="143.3" y="77.3">T14</text>
<text x="188.9" y="72.2">D16</text>
<text x="189" y="77.3">A12</text>
<text x="189" y="74.7">F13</text>
<text x="224.9" y="77.3">N2</text>
<text x="225.1" y="74.7">T4</text>
<text x="225.1" y="72.2">T5</text>
<text x="265.1" y="72.2">H18</text>
<text x="265.1" y="77.3">K18</text>
<text x="265.2" y="74.7">F18</text>
<text x="143.2" y="79.8">D19</text>
<text x="143.3" y="82.4">E16</text>
<text x="189" y="82.4">A18</text>
<text x="224.6" y="82.4">V17</text>
<text x="224.9" y="79.8">N1</text>
<text x="265.1" y="79.8">K19</text>
<text x="265.2" y="82.4">L19</text>
<text x="143.2" y="87.4">B15</text>
<text x="143.2" y="84.9">D15</text>
<text x="143.3" y="90">T13</text>
<text x="188.9" y="84.9">B18</text>
<text x="188.9" y="87.4">B19</text>
<text x="188.9" y="90">C18</text>
<text x="224.4" y="90">W16</text>
<text x="224.6" y="84.9">V16</text>
<text x="224.6" y="87.4">T12</text>
<text x="265.1" y="87.4">H19</text>
<text x="265.1" y="90">G19</text>
<text x="265.2" y="84.9">J19</text>
<text x="143.1" y="95.1">W13</text>
<text x="143.3" y="92.5">V13</text>
<text x="189.4" y="95.1">B9</text>
<text x="189.4" y="92.5">D9</text>
<text x="224.4" y="95.1">W11</text>
<text x="224.6" y="92.5">V11</text>
<text x="265.2" y="95.1">E19</text>
<text x="265.2" y="92.5">F19</text>
<text x="143.2" y="100.1">C17</text>
<text x="143.3" y="97.6">A16</text>
<text x="188.9" y="97.6">B11</text>
<text x="189" y="100.1">A13</text>
<text x="224.9" y="100.1">W8</text>
<text x="225.1" y="97.6">T7</text>
<text x="265.1" y="100.1">N19</text>
<text x="265.1" y="97.6">D18</text>
<text x="143.3" y="102.7">A14</text>
<text x="143.8" y="107.8">A7</text>
<text x="188.9" y="105.2">D14</text>
<text x="189" y="102.7">F14</text>
<text x="189.4" y="107.8">D8</text>
<text x="225" y="107.8">B5</text>
<text x="225" y="105.2">A5</text>
<text x="265.1" y="107.8">M18</text>
<text x="265.1" y="105.2">M19</text>
<text x="265.1" y="102.7">N18</text>
<text x="143.7" y="112.8">B8</text>
<text x="143.8" y="110.3">A8</text>
<text x="188.9" y="110.3">D10</text>
<text x="189.5" y="112.8">A9</text>
<text x="225" y="112.8">B7</text>
<text x="225" y="110.3">D7</text>
<text x="265.2" y="110.3">L18</text>
<text x="143.7" y="117.9">D5</text>
<text x="143.8" y="115.4">F6</text>
<text x="189" y="117.9">F10</text>
<text x="189.5" y="115.4">F9</text>
<text x="35.7" y="143.3">G1</text>
<text x="76.4" y="143.3">F1</text>
<text x="35.4" y="148.4">J14</text>
<text x="76.4" y="148.4">P7</text>
<text x="35.8" y="153.5">L1</text>
<text x="75.9" y="153.5">H16</text>
<text x="35.7" y="158.6">K1</text>
<text x="75.8" y="158.6">M14</text>
<text x="35.7" y="166.2">C3</text>
<text x="35.7" y="163.6">G2</text>
<text x="76.4" y="163.6">F7</text>
<text x="35.7" y="171.3">H6</text>
<text x="35.7" y="168.7">P6</text>
<text x="35.8" y="173.8">V6</text>
<text x="76.3" y="173.8">M6</text>
<text x="76.3" y="171.3">W2</text>
<text x="76.3" y="168.7">W6</text>
<text x="76.4" y="176.3">H1</text>
<text x="76.4" y="178.9">D4</text>
<text x="35.3" y="184">A19</text>
<text x="76.4" y="184">V2</text>
<text x="76.4" y="191.6">H2</text>
<text x="76.4" y="186.5">N6</text>
<text x="76.4" y="189">G6</text>
<text x="76.5" y="194.1">J1</text>
</g>
<g font-size="1" fill="#006464">
<text x="46.7" y="19.8">RST</text>
<text x="46.7" y="22.4">BOOT0</text>
<text x="71.3" y="19.8">OTG1_HSDM</text>
<text x="71.4" y="22.4">OTG1_HSDP</text>
<text x="148.3" y="22.4">PA0</text>
<text x="182.8" y="22.4">PC10</text>
<text x="229.6" y="22.4">PF0</text>
<text x="259.9" y="22.4">PN0</text>
<text x="46.7" y="27.4">PDR_ON</text>
<text x="46.7" y="30">PWR_ON</text>
<text x="68.9" y="27.4">OTG1_TXRTUNE</text>
<text x="74" y="24.9">OTG1_ID</text>
<text x="148.3" y="30">PA3</text>
<text x="148.3" y="27.4">PA2</text>
<text x="148.3" y="24.9">PA1</text>
<text x="182.8" y="27.4">PC12</text>
<text x="182.8" y="24.9">PC11</text>
<text x="182.8" y="30">PC13</text>
<text x="229.6" y="30">PF3</text>
<text x="229.6" y="27.4">PF2</text>
<text x="229.6" y="24.9">PF1</text>
<text x="259.9" y="24.9">PN1</text>
<text x="259.9" y="30">PN3</text>
<text x="259.9" y="27.4">PN2</text>
<text x="46.7" y="35.1">CSI_CKN</text>
<text x="71.3" y="32.5">OTG2_HSDM</text>
<text x="71.4" y="35.1">OTG2_HSDP</text>
<text x="148.3" y="35.1">PA5</text>
<text x="148.3" y="32.5">PA4</text>
<text x="172.9" y="35.1">PC15-OSC32_OUT</text>
<text x="174.2" y="32.5">PC14-OSC32_IN</text>
<text x="229.6" y="32.5">PF4</text>
<text x="229.6" y="35.1">PF5</text>
<text x="259.9" y="35.1">PN5</text>
<text x="259.9" y="32.5">PN4</text>
<text x="46.7" y="40.1">CSI_D0N</text>
<text x="46.7" y="37.6">CSI_CKP</text>
<text x="68.9" y="40.1">OTG2_TXRTUNE</text>
<text x="74" y="37.6">OTG2_ID</text>
<text x="148.3" y="37.6">PA6</text>
<text x="148.3" y="40.1">PA7</text>
<text x="183.7" y="40.1">PD0</text>
<text x="229.6" y="37.6">PF6</text>
<text x="229.6" y="40.1">PF7</text>
<text x="259.9" y="40.1">PN7</text>
<text x="259.9" y="37.6">PN6</text>
<text x="46.7" y="45.2">CSI_D1N</text>
<text x="46.7" y="47.8">CSI_D1P</text>
<text x="46.7" y="42.7">CSI_D0P</text>
<text x="71.2" y="45.2">UCPD1_CC1</text>
<text x="71.2" y="47.8">UCPD1_CC2</text>
<text x="148.3" y="42.7">PA8</text>
<text x="148.3" y="45.2">PA9</text>
<text x="148.3" y="47.8">PA10</text>
<text x="183.7" y="45.2">PD2</text>
<text x="183.7" y="42.7">PD1</text>
<text x="183.7" y="47.8">PD3</text>
<text x="229.6" y="47.8">PF10</text>
<text x="229.6" y="42.7">PF8</text>
<text x="229.6" y="45.2">PF9</text>
<text x="258.9" y="47.8">PN10</text>
<text x="259.9" y="45.2">PN9</text>
<text x="259.9" y="42.7">PN8</text>
<text x="46.7" y="50.3">CSI_REXT</text>
<text x="148.3" y="50.3">PA11</text>
<text x="148.3" y="52.8">PA12</text>
<text x="183.7" y="52.8">PD5</text>
<text x="183.7" y="50.3">PD4</text>
<text x="229.6" y="50.3">PF11</text>
<text x="229.6" y="52.8">PF12</text>
<text x="258.9" y="50.3">PN11</text>
<text x="258.9" y="52.8">PN12</text>
<text x="46.7" y="55.4">NC</text>
<text x="148.3" y="57.9">PA14(JTCK/SWCLK)</text>
<text x="148.3" y="55.4">PA13(JTMS/SWDIO)</text>
<text x="183.7" y="55.4">PD6</text>
<text x="183.7" y="57.9">PD7</text>
<text x="229.6" y="57.9">PF14</text>
<text x="229.6" y="55.4">PF13</text>
<text x="259.9" y="57.9">PO0</text>
<text x="148.3" y="65.5">PB0</text>
<text x="148.3" y="60.5">PA15(JTDI)</text>
<text x="182.8" y="65.5">PD10</text>
<text x="183.7" y="60.5">PD8</text>
<text x="183.7" y="63">PD9</text>
<text x="229.6" y="60.5">PF15</text>
<text x="229.6" y="65.5">PG0</text>
<text x="259.9" y="65.5">PO3</text>
<text x="259.9" y="63">PO2</text>
<text x="259.9" y="60.5">PO1</text>
<text x="148.3" y="70.6">PB2</text>
<text x="148.3" y="68.1">PB1</text>
<text x="182.8" y="70.6">PD12</text>
<text x="182.8" y="68.1">PD11</text>
<text x="229.6" y="68.1">PG1</text>
<text x="229.6" y="70.6">PG2</text>
<text x="259.9" y="70.6">PO5</text>
<text x="259.9" y="68.1">PO4</text>
<text x="148.3" y="73.2">PB3</text>
<text x="148.3" y="75.7">PB4(JTRST)</text>
<text x="182.8" y="73.2">PD13</text>
<text x="182.8" y="75.7">PD14</text>
<text x="229.6" y="75.7">PG4</text>
<text x="229.6" y="73.2">PG3</text>
<text x="259.9" y="75.7">PP1</text>
<text x="259.9" y="73.2">PP0</text>
<text x="148.3" y="80.8">PB6</text>
<text x="148.3" y="83.3">PB7</text>
<text x="148.3" y="78.2">PB5(JTDO/TRACESWO)</text>
<text x="182.8" y="78.2">PD15</text>
<text x="183.8" y="83.3">PE0</text>
<text x="229.6" y="80.8">PG6</text>
<text x="229.6" y="78.2">PG5</text>
<text x="229.6" y="83.3">PG8</text>
<text x="259.9" y="78.2">PP2</text>
<text x="259.9" y="80.8">PP3</text>
<text x="259.9" y="83.3">PP4</text>
<text x="148.3" y="88.4">PB9</text>
<text x="148.3" y="85.9">PB8</text>
<text x="183.8" y="85.9">PE1</text>
<text x="183.8" y="88.4">PE2</text>
<text x="229.6" y="88.4">PG10</text>
<text x="229.6" y="85.9">PG9</text>
<text x="259.9" y="88.4">PP6</text>
<text x="259.9" y="85.9">PP5</text>
<text x="148.3" y="90.9">PB10</text>
<text x="148.3" y="93.5">PB11</text>
<text x="183.8" y="90.9">PE3</text>
<text x="183.8" y="93.5">PE5</text>
<text x="229.6" y="93.5">PG12</text>
<text x="229.6" y="90.9">PG11</text>
<text x="259.9" y="93.5">PP8</text>
<text x="259.9" y="90.9">PP7</text>
<text x="148.3" y="98.6">PB13</text>
<text x="148.3" y="101.1">PB14</text>
<text x="148.3" y="96">PB12</text>
<text x="183.8" y="101.1">PE8</text>
<text x="183.8" y="96">PE6</text>
<text x="183.8" y="98.6">PE7</text>
<text x="229.6" y="98.6">PG14</text>
<text x="229.6" y="101.1">PG15</text>
<text x="229.6" y="96">PG13</text>
<text x="259" y="98.6">PP10</text>
<text x="259" y="101.1">PP11</text>
<text x="259.9" y="96">PP9</text>
<text x="148.3" y="103.6">PB15</text>
<text x="182.9" y="106.2">PE10</text>
<text x="183.8" y="103.6">PE9</text>
<text x="229.6" y="106.2">PH0-OSC_IN</text>
<text x="259" y="106.2">PP13</text>
<text x="259" y="103.6">PP12</text>
<text x="148.3" y="108.7">PC1</text>
<text x="148.3" y="111.3">PC6</text>
<text x="148.3" y="113.8">PC7</text>
<text x="182.9" y="113.8">PE13</text>
<text x="182.9" y="108.7">PE11</text>
<text x="182.9" y="111.3">PE12</text>
<text x="229.6" y="108.7">PH1-OSC_OUT</text>
<text x="229.6" y="113.8">PH9</text>
<text x="229.6" y="111.3">PH2</text>
<text x="259" y="111.3">PP15</text>
<text x="259" y="108.7">PP14</text>
<text x="148.3" y="118.9">PC9</text>
<text x="148.3" y="116.3">PC8</text>
<text x="182.9" y="116.3">PE14</text>
<text x="182.9" y="118.9">PE15</text>
<text x="40.4" y="144.3">V08CAP</text>
<text x="40.4" y="149.4">VDD</text>
<text x="66.8" y="149.4">VDDCORE</text>
<text x="70.2" y="144.3">VBAT</text>
<text x="40.4" y="154.4">VDDSMPS</text>
<text x="68.3" y="154.4">VDDIO2</text>
<text x="40.4" y="159.5">VLXSMPS</text>
<text x="68.3" y="159.5">VDDIO3</text>
<text x="40.4" y="167.1">VDD33USB</text>
<text x="40.4" y="164.6">VFBSMPS</text>
<text x="68.3" y="164.6">VDDIO4</text>
<text x="40.4" y="172.2">VDDA18AON</text>
<text x="40.4" y="169.7">VDDA18ADC</text>
<text x="68.3" y="169.7">VDDCSI</text>
<text x="68.8" y="172.2">VREF+</text>
<text x="40.4" y="174.8">VDDA18CSI</text>
<text x="64.8" y="177.3">VDDA18PMU</text>
<text x="65" y="179.8">VDDA18USB</text>
<text x="65.3" y="174.8">VDDA18PLL</text>
<text x="40.4" y="184.9">VSS</text>
<text x="68.8" y="184.9">VREF-</text>
<text x="67.9" y="190">VSSAON</text>
<text x="70" y="187.5">VSSA</text>
<text x="66.8" y="192.5">VSSAPMU</text>
<text x="66.8" y="195.1">VSSSMPS</text>
</g>
</svg>
